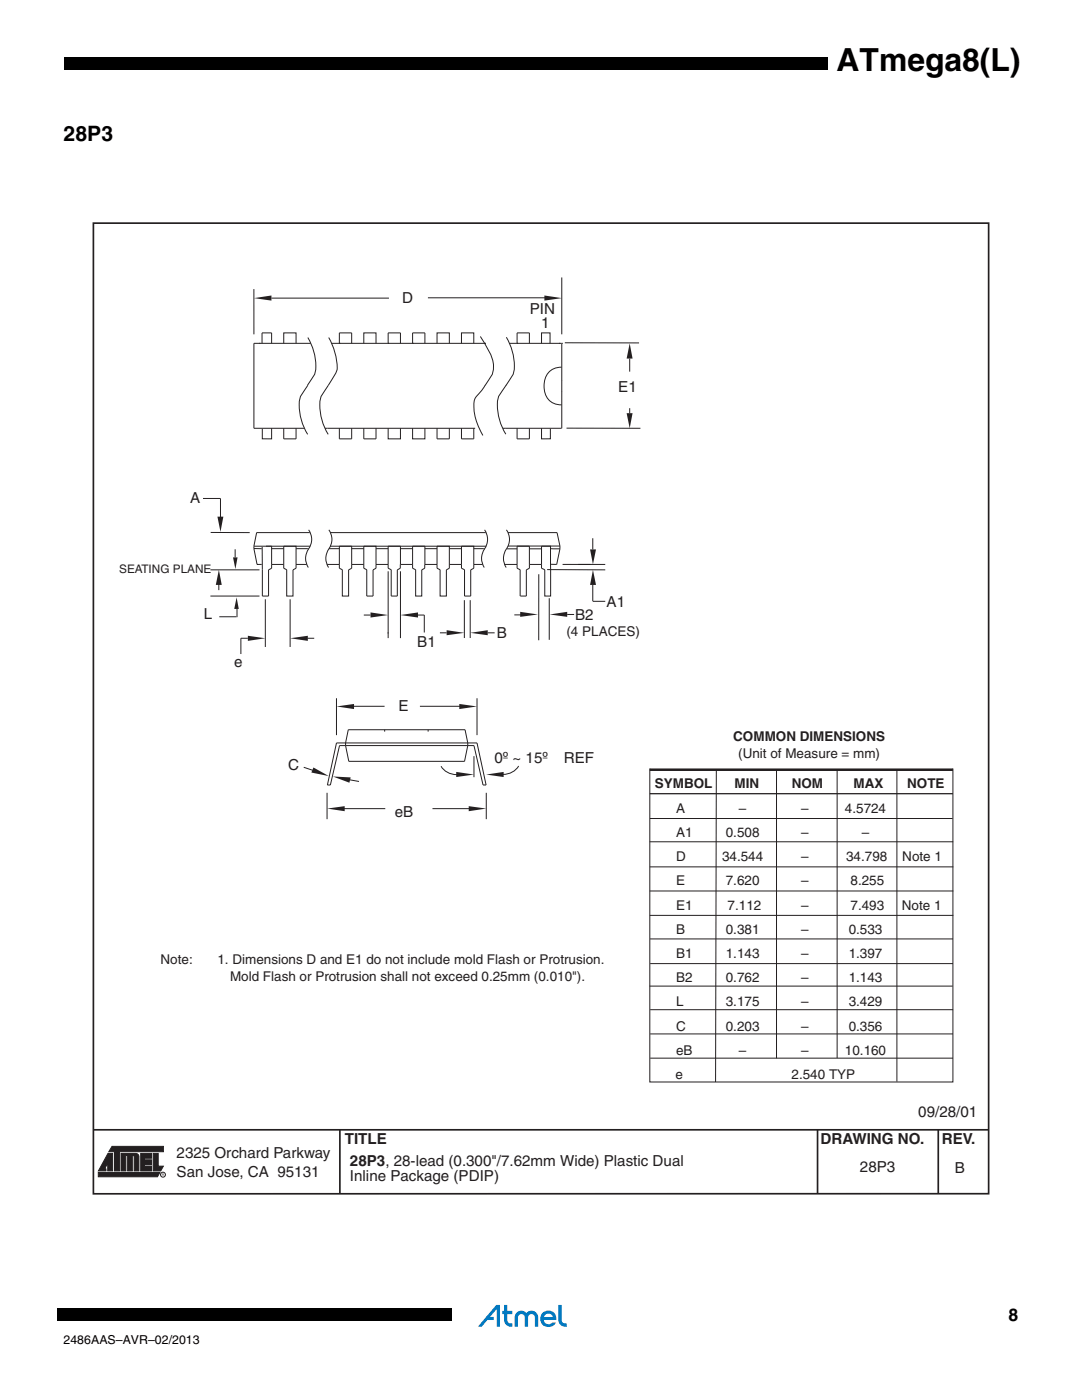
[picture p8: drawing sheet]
<svg xmlns="http://www.w3.org/2000/svg" width="216mm" height="279mm" viewBox="0 0 216 279" stroke-linecap="round" stroke-linejoin="round" font-family="sans-serif">
<g fill="#0079c2">
<path d="M111.4 260.4h.7v3a.78 .78 0 0 0 1 .7v.7a1.4 1.4 0 0 1-1.7-1.4z"/>
<path d="M103.1 262a1.32 1.32 0 0 1 1.9 0 1.34 1.34 0 0 1 1.5-.3 1.34 1.34 0 0 1 .9 1.2v1.9h-.7v-1.9a.68 .68 0 0 0-.6-.7 .68 .68 0 0 0-.7 .7v1.9h-.7v-1.9a.68 .68 0 0 0-.7-.7 .68 .68 0 0 0-.7 .7v1.9h-.6v-2z"/>
<path d="M99 260.4h.8v4.4h-.7v-3.6l-1.3 1.6h.7v.6h-1.2l-1.2 1.4h-.7z"/>
<path d="M100.6 260.4h.6v1.2h1v.7h-1v1.1a.77 .77 0 0 0 1 .7v.7a1.4 1.4 0 0 1-1.6-1.4v-1.1h-.4v-.7h.4z"/>
<path d="M108.2 262a1.66 1.66 0 0 0 .3 2.6 1.66 1.66 0 0 0 2.4-.7h-.7a.94 .94 0 0 1-1 .3 .94 .94 0 0 1-.7-.8h2.5a1.61 1.61 0 0 0-.9-1.7 1.61 1.61 0 0 0-1.9 .3zM108.8 262.3a.89 .89 0 0 1 1.5 .5h-1.8z"/>
</g>
<path d="M0 11.4h165.2v2.4h-165.2z" fill="#000"/>
<path d="M0 6.4h12.7v15.8h-12.7z" fill="#fff"/>
<path d="M11.5 261.1h1.2v2.5h-1.2zM12.7 261.1h77.4v2.5h-77.4z" fill="#000"/>
<path d="M18.5 44.4h178.9v194h-178.9z" fill="#fff"/>
<path d="M21.5 230.2h1v3.5h-1v-1.6l-.6 1.2h.2v.4h-1.5z" fill="#231f20"/>
<path d="M21.5 230.2h1v3.5h-1v-1.6l-.6 1.2h.2v.4h-1.5z" fill="none" stroke="#231f20" stroke-width=".2"/>
<path d="M30.6 230.2h1v2.5h1l-.5 1h-1.5z" fill="#231f20"/>
<path d="M30.6 230.2h1v2.5h1l-.5 1h-1.5z" fill="none" stroke="#231f20" stroke-width=".2"/>
<path d="M19.6 234h12.3l-.5 .9h-11.8z" fill="#231f20"/>
<path d="M19.6 234h12.3l-.5 .9h-11.8z" fill="none" stroke="#231f20" stroke-width=".2"/>
<path d="M22.4 228.8h10.2v1h-8.8v3.9h-1v-3.9h-1.1z" fill="#231f20"/>
<path d="M22.4 228.8h10.2v1h-8.8v3.9h-1v-3.9h-1.1z" fill="none" stroke="#231f20" stroke-width=".2"/>
<path d="M24.2 230.2h2.8a.65 .65 0 0 1 .7 .7v2.8h-.9v-2.8l-.1-.2-.3-.1v3.1h-.9v-3.1h-.4v3.1h-.9z" fill="#231f20"/>
<path d="M24.2 230.2h2.8a.65 .65 0 0 1 .7 .7v2.8h-.9v-2.8l-.1-.2-.3-.1v3.1h-.9v-3.1h-.4v3.1h-.9z" fill="none" stroke="#231f20" stroke-width=".2"/>
<path d="M28.1 230.2h2.1v1h-1.4v.3h1.4v.9h-1.4v.3h1.4v1h-2.1z" fill="#231f20"/>
<g fill="none" stroke="#231f20" stroke-width=".2">
<path d="M50.7 57.7v9M112.1 55.4v11.3M52.3 113.7v5.3h1.3v-5.3M28.1 230.2h2.1v1h-1.4v.3h1.4v.9h-1.4v.3h1.4v1h-2.1z"/>
<circle cx="32.5" cy="234.4" r=".49"/>
</g>
<path d="M18.6 44.5h178.7v193.7l-178.7 .1zM18.6 225.5h178.6M67.8 225.5v12.7M163.1 225.5v12.6M187.2 225.5v12.6" fill="none" stroke="#231f20" stroke-width=".34"/>
<g fill="#231f20">
<path d="M93.5 160.9l3.5 .5-3.5 .5z"/>
<path d="M65.3 161.4l3.5-.5v1z"/>
</g>
<path d="M69.8 155.6l1.8 .4" fill="none" stroke="#231f20" stroke-width=".2"/>
<path d="M66.4 155l3.6 .1-.3 1.1z" fill="#231f20"/>
<path d="M44 99.4v4.4M46.9 109.6v1.6M47.3 121.5v1.7M48.1 127.4v3.1" fill="none" stroke="#231f20" stroke-width=".2"/>
<g fill="#231f20">
<path d="M43.7 113.7l.5 3h-1.1z"/>
<path d="M43.4 103.1h1.2l-.6 3.1z"/>
</g>
<path d="M48.1 127.4h1.4" fill="none" stroke="#231f20" stroke-width=".2"/>
<path d="M49.5 126.9l3.4 .5-3.4 .5z" fill="#231f20"/>
<path d="M61.4 127.4h1.3" fill="none" stroke="#231f20" stroke-width=".2"/>
<path d="M57.9 127.4l3.5-.5v1z" fill="#231f20"/>
<path d="M72.6 122.7h1.3" fill="none" stroke="#231f20" stroke-width=".2"/>
<path d="M73.9 122.2l3.6 .5-3.6 .5z" fill="#231f20"/>
<path d="M77.3 126.3h.1M83.4 122.7h1.3" fill="none" stroke="#231f20" stroke-width=".2"/>
<path d="M79.9 122.7l3.5-.5v1z" fill="#231f20"/>
<path d="M87.8 126.3h1.3" fill="none" stroke="#231f20" stroke-width=".2"/>
<path d="M89.1 125.8l3.6 .5-3.6 .5z" fill="#231f20"/>
<path d="M97.3 126.3h1.4" fill="none" stroke="#231f20" stroke-width=".2"/>
<path d="M93.8 126.3l3.5-.5v1z" fill="#231f20"/>
<path d="M42 119h9.8M42 113.7h9.8M42 106.3h7.8M52.9 119.6v9.5M57.9 119.6v9.5M77.5 114v13.3M79.9 114v13.3M92.7 119.8v7.5M93.8 119.8v7.5" fill="none" stroke="#231f20" stroke-width=".2"/>
<g fill="#231f20">
<path d="M97 154.6l3.5-.5v1z"/>
<path d="M91 154.1l3.6 .5-3.6 .5z"/>
</g>
<path d="M95.2 139.4v7.3M67.1 148.3h1.9v.5h-1.2l-1.9 7.9h-.6zM93.3 148.3h1.9l1.8 8.4h-.6l-1.8-7.9h-1.3M94.6 150.9v4.2" fill="none" stroke="#231f20" stroke-width=".2"/>
<g fill="#231f20">
<path d="M91.6 140.5l3.6 .5-3.6 .5z"/>
<path d="M67.1 141l3.5-.5v1z"/>
</g>
<path d="M118.3 116.7v3.3M67.1 139.4v7.3M118.3 120h2.5M65.3 158.2v5.3M97 158.2v5.3" fill="none" stroke="#231f20" stroke-width=".2"/>
<path d="M118.3 113.7l.6 3h-1.2z" fill="#231f20"/>
<path d="M118.3 107.4v2.2" fill="none" stroke="#231f20" stroke-width=".2"/>
<path d="M117.7 109.6h1.2l-.6 3z" fill="#231f20"/>
<path d="M125.6 81.5v1M109.2 113.7h11.6M112.3 112.6h8.5" fill="none" stroke="#231f20" stroke-width=".2"/>
<path d="M125 82.5h1.2l-.6 3z" fill="#231f20"/>
<path d="M125.6 71.6v2.6" fill="none" stroke="#231f20" stroke-width=".2"/>
<path d="M125.6 68.5l.6 3.1h-1.2z" fill="#231f20"/>
<path d="M112.7 68.4h14.8M113 85.4l14.8 .1" fill="none" stroke="#231f20" stroke-width=".2"/>
<path d="M108.6 59l3.5 .5-3.5 .5z" fill="#231f20"/>
<path d="M54.2 59.5h23.4" fill="none" stroke="#231f20" stroke-width=".2"/>
<path d="M50.7 59.5l3.5-.5v1z" fill="#231f20"/>
<g fill="none" stroke="#231f20" stroke-width=".2">
<path d="M51.7 68.5h.1M54.2 68.5v-2.1h-1.9v2.1M56.6 68.5v-2.1h2.5v2.1M61.4 76.9l-.4 .7a4.8 4.8 0 0 0-1.2 4.7l.6 2.3 1 2.1M61.4 67.4a10.6 10.6 0 0 1 1.5 7l-.4 .9-1.1 1.6M61.5 68.5h-10.8v17M65.6 67.4a12.2 12.2 0 0 1 1.6 6.5l-.4 .9-1.7 2.8a4.9 4.9 0 0 0-1.2 4.7l.6 2.3 1 2.1M67.7 68.5h.1M70.2 68.5v-2.1h-2.5v2.1M72.6 68.5v-2.1h2.4v2.1M77.5 68.5h.1M79.9 68.5v-2.1h-2.4v2.1"/>
<path d="M82.3 68.5h.1M84.8 68.5v-2.1h-2.5v2.1M87.2 68.5v-2.1h2.5v2.1M92.1 68.5v-2.1h2.4v2.1M95.8 67.1a13.4 13.4 0 0 1 2.7 6 4.3 4.3 0 0 1-1.3 3.1l-.4 .7M96.8 76.9l-.9 1.3a3.3 3.3 0 0 0-1.3 3.4v.5a12.4 12.4 0 0 0 1.8 4.8M101 76.9l-.4 .6a4.8 4.8 0 0 0-1.2 4.8l.5 2.2 1 2.2M101 67.3a10.7 10.7 0 0 1 1.5 7.1l-1.5 2.5M103.2 68.5h.1M105.6 68.5v-2.1h-2.4v2.1M108.1 68.5v-2.1h1.7v2.1M111.6 68.5h.1"/>
<path d="M112.1 73.3a3.4 3.4 0 0 0-3.5 3.8 3.4 3.4 0 0 0 3.5 3.7M112.1 68.5h.1M112.1 68.5v7.5M112.1 78v7.5M54.2 85.5v2.1h-1.9v-2M56.6 85.5v2.1h2.5v-2.1M67.7 85.5v2.1h2.5v-2.1M72.6 85.5v2.1h2.4v-2.1M77.5 85.5v2.1h2.4v-2.1M82.3 85.5v2.1h2.5v-2.1M87.2 85.5v2.1h2.5v-2.1M92.1 85.5v2.1h2.4v-2.1"/>
<path d="M100.9 85.5h11.2M103.2 85.5v2.1h2.4v-2.1M108.1 85.5v2.1h1.7v-2M50.7 109.5h1.5M50.7 109v.5M52.2 112.6h-.9M52.3 109.1v4.6M53.1 109h1.1v3.6h2.4v-3.6h2.5v3.6h2.1M54.2 109.5h2.4M59.1 109.5h2.2M61.6 105.7a3.4 3.4 0 0 1-.2 4.2 3.3 3.3 0 0 0 .1 3.4M65.3 112.6h2.4v-3.6h2.5v3.6h2.4v-3.6h2.4v3.6h2.5v-3.6h2.4v3.6h2.4v-3.6h2.5v3.6h2.4v-3.6h2.5v3.6h2.4v-3.6h2.4v3.6h1.8"/>
<path d="M65.6 105.7a3.4 3.4 0 0 1-.2 4.2 3.3 3.3 0 0 0 .2 3.4M70.2 109.5h2.4M75 109.5h2.5M79.9 109.5h2.4M84.8 109.5h2.4M89.7 109.5h2.4M94.5 109.5h1.9M96.7 105.7a3.5 3.5 0 0 1-.2 4.2 3.3 3.3 0 0 0 .1 3.4M100.8 112.6h2.4v-3.6h2.4v3.6h2.5v-3.6h1.7l.1 10h-1.2v-5.3M101.1 105.7a3.4 3.4 0 0 1-.2 4.2 3.3 3.3 0 0 0 .1 3.4M105.6 109.5h2.5M109.9 112.6h1.2"/>
<path d="M111.7 109v.5h-1.8M115.4 112.6h2.4M69 148.3h24.3v.5h-24.3M69.5 145.6h23.3M69.6 151.9h23.1M76.8 145.6v.4M85.4 145.6v.4"/>
</g>
<g fill="#231f20">
<path d="M47.2 119.2l.4 2.3h-.9z"/>
<path d="M46.5 111.2h.9l-.4 2.4z"/>
</g>
<g fill="none" stroke="#231f20" stroke-width=".2">
<path d="M85.4 59.4h23.4M61.5 68.5h.5M66.2 68.5h30.7h-.3M101.7 68.5h10.4M112.1 75.9v2.2M40.5 99.5h3.4M50.7 85.5h10M64.8 85.5h30M100.4 85.5h.5M43.7 116.2v1.6M50.7 109.5l.6 3.1M51.3 112.6h.1"/>
<path d="M54.2 112.6v.8l-.6 .3M56.6 112.6v.8l.6 .3v5.3h1.3v-5.3l.6-.3v-.8M61.3 109.5h.3M61.9 106.3h-10.7l-.5 2.7h11.2M65.2 112.6h.1M65.6 109.5h2.1M65.9 109h31.1M67.7 112.6v.8l.6 .3v5.3h1.3v-5.3l.6-.3v-.8M72.6 112.6v.8l.6 .3v5.3h1.2v-5.3l.6-.3v-.8M77.5 112.6v.8l.6 .3v5.3h1.2v-5.3l.6-.3v-.8M82.3 112.6v.8l.6 .3v5.3h1.3v-5.3l.5-.3v-.8M87.2 112.6v.8l.6 .3v5.3h1.3v-5.3l.6-.3v-.8"/>
<path d="M92.1 112.6v.8l.6 .3v5.3h1.2v-5.3l.6-.3v-.8M96.4 109.5h.3M97 106.3h-31.1M100.7 112.6h.1M101.1 109.5h2.1M101.4 106.3h9.8l.5 2.7h-10.3M103.2 112.6v.8l.6 .3v5.3h1.2v-5.3l.6-.3v-.8M108.1 112.6v.8l.6 .3M111.7 109.5l-.6 3.1M43.8 123.1h3.4M84.7 122.7v3.5M60.6 153.1l1.8 .6"/>
<path d="M69 148.8l.6 3.1M69.3 141h7.4M69.5 145.6l-.5 2.7M83.8 141h9.1M88 152.9a3.6 3.6 0 0 0 3.5 1.7M92.8 145.6l.5 2.7M93.3 148.8l-.6 3.1M103.5 152.9a3.6 3.6 0 0 1-3.5 1.6M68.2 161.4h8.7M86.3 161.4h8.1"/>
</g>
<path d="M62.5 153.2l3.1 1.7-3.5-.7z" fill="#231f20"/>
<path d="M102.6 122.7h1.4" fill="none" stroke="#231f20" stroke-width=".2"/>
<path d="M103.8 122.1l3.5 .5-3.5 .5z" fill="#231f20"/>
<path d="M113.2 122.6h1.4" fill="none" stroke="#231f20" stroke-width=".2"/>
<path d="M109.7 122.6l3.5-.5v1z" fill="#231f20"/>
<g fill="none" stroke="#231f20" stroke-width=".2">
<path d="M107.5 114.6v13.2M109.6 119.4v8.3M129.7 153.4v62.5h60.4v-62.5M142.9 153.6l-.1 62.3M154.9 153.6v57.6M167 153.6v57.6M179 153.6v62.3M129.6 168h60.6M129.7 173h60.5M129.7 177.8h60.5M129.7 163.4h60.4M129.6 196.8h60.5"/>
<path d="M129.7 182.7h60.5M129.7 187.4h60.5M129.7 192.3h60.5M129.7 201.5h60.5M129.7 206.3h60.5M129.7 211.2h60.5"/>
</g>
<path d="M129.7 153.6h60.4" fill="none" stroke="#231f20" stroke-width=".5"/>
<path d="M129.7 158.4h60.4" fill="none" stroke="#231f20" stroke-width=".25"/>
<text font-size="6.3" x="166.9" y="14.1">ATmega8(L)</text>
<text font-size="4.2" x="12.7" y="28.2">28P3</text>
<text font-size="3.5" x="201.3" y="263.7">8</text>
<g font-size="3" fill="#231f20">
<text x="80.2" y="60.5">D</text>
<text x="105.7" y="62.6">PIN</text>
<text x="108" y="65.5">1</text>
<text x="123.4" y="78.3">E1</text>
<text x="37.9" y="100.4">A</text>
<text x="40.7" y="123.6">L</text>
<text x="114.8" y="123.8">B2</text>
<text x="121" y="121.2">A1</text>
<text x="83.3" y="129.1">B1</text>
<text x="99.2" y="127.4">B</text>
<text x="46.7" y="133.1">e</text>
<text x="79.5" y="141.8">E</text>
<text x="57.5" y="153.6">C</text>
<text x="98.6" y="152.2">0º ~ 15º</text>
<text x="112.5" y="152.2">REF</text>
<text x="78.8" y="163.1">eB</text>
<text x="183.2" y="222.9">09/28/01</text>
<text x="35.2" y="231.1">2325 Orchard Parkway</text>
<text x="68.8" y="228.3">TITLE</text>
<text x="69.8" y="232.7">28P3, 28-lead (0.300&quot;/7.62mm Wide) Plastic Dual</text>
<text x="163.7" y="228.3">DRAWING NO.</text>
<text x="171.6" y="233.9">28P3</text>
<text x="187.9" y="228.4">REV.</text>
<text x="35.2" y="234.8">San Jose, CA 95131</text>
<text x="69.8" y="235.8">Inline Package (PDIP)</text>
<text x="190.5" y="234.1">B</text>
</g>
<g font-size="2.7" fill="#231f20">
<text x="113" y="127">(4 PLACES)</text>
<text x="146.3" y="147.9">COMMON DIMENSIONS</text>
<text x="147.3" y="151.3">(Unit of Measure = mm)</text>
<text x="130.7" y="157.4">SYMBOL</text>
<text x="146.6" y="157.2">MIN</text>
<text x="158" y="157.3">NOM</text>
<text x="170.3" y="157.2">MAX</text>
<text x="181" y="157.3">NOTE</text>
<text x="134.9" y="162.2">A</text>
<text x="134.9" y="167">A1</text>
<text x="144.8" y="167">0.508</text>
<text x="147.4" y="162.2">–</text>
<text x="159.9" y="162.2">–</text>
<text x="159.9" y="167">–</text>
<text x="168.6" y="162.2">4.5724</text>
<text x="172" y="167">–</text>
<text x="134.9" y="171.8">D</text>
<text x="144.1" y="171.8">34.544</text>
<text x="159.9" y="171.8">–</text>
<text x="168.8" y="171.8">34.798</text>
<text x="180" y="171.8">Note 1</text>
<text x="134.9" y="176.7">E</text>
<text x="144.8" y="176.7">7.620</text>
<text x="159.9" y="176.7">–</text>
<text x="169.7" y="176.7">8.255</text>
<text x="134.9" y="181.5">E1</text>
<text x="145.2" y="181.5">7.112</text>
<text x="159.9" y="181.5">–</text>
<text x="169.7" y="181.5">7.493</text>
<text x="180" y="181.5">Note 1</text>
<text x="134.9" y="186.4">B</text>
<text x="134.9" y="191.2">B1</text>
<text x="144.8" y="186.4">0.381</text>
<text x="144.8" y="191.2">1.143</text>
<text x="159.9" y="186.4">–</text>
<text x="159.9" y="191.2">–</text>
<text x="169.3" y="186.4">0.533</text>
<text x="169.3" y="191.2">1.397</text>
<text x="32" y="192.4">Note:</text>
<text x="43.4" y="192.4">1. Dimensions D and E1 do not include mold Flash or Protrusion.</text>
<text x="45.9" y="195.7">Mold Flash or Protrusion shall not exceed 0.25mm (0.010&quot;).</text>
<text x="134.9" y="196">B2</text>
<text x="144.8" y="196">0.762</text>
<text x="159.9" y="196">–</text>
<text x="169.3" y="196">1.143</text>
<text x="134.9" y="200.9">L</text>
<text x="144.8" y="200.9">3.175</text>
<text x="159.9" y="200.9">–</text>
<text x="169.3" y="200.9">3.429</text>
<text x="134.9" y="205.7">C</text>
<text x="144.8" y="205.7">0.203</text>
<text x="159.9" y="205.7">–</text>
<text x="169.3" y="205.7">0.356</text>
<text x="134.8" y="215.4">e</text>
<text x="134.9" y="210.5">eB</text>
<text x="147.4" y="210.5">–</text>
<text x="157.9" y="215.4">2.540 TYP</text>
<text x="159.9" y="210.5">–</text>
<text x="168.6" y="210.5">10.160</text>
</g>
<text font-size="2.5" x="12.7" y="268.1">2486AAS–AVR–02/2013</text>
<text font-size="2.4" fill="#231f20" x="23.8" y="114.4">SEATING PLANE</text>
<text font-size=".7" fill="#231f20" x="32.3" y="234.7">R</text>
</svg>
